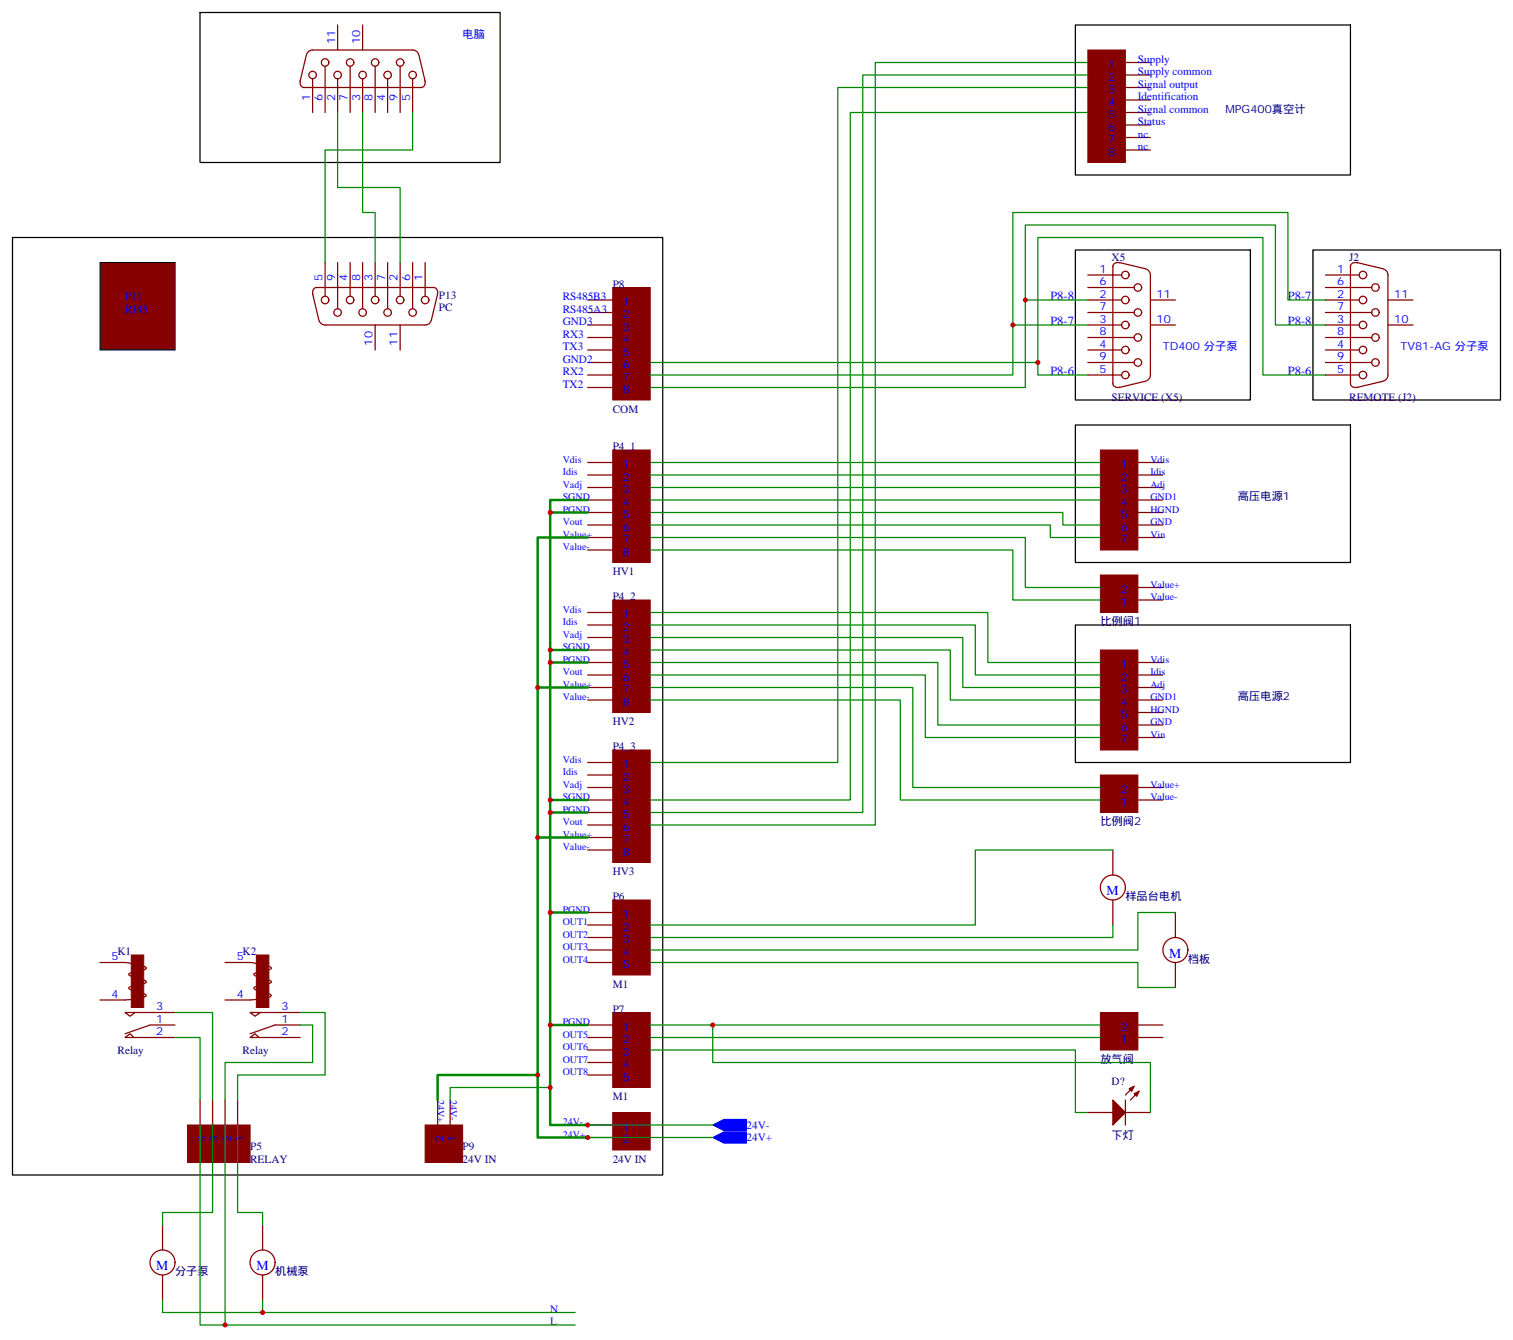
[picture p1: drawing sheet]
<svg xmlns="http://www.w3.org/2000/svg" width="427mm" height="378mm" viewBox="0 0 427 378" stroke-linecap="round" stroke-linejoin="round" font-family="sans-serif">
<path d="M28.2 74.1h21.2v24.7h-21.2z" fill="#870000" stroke="#000" stroke-width=".28"/>
<path d="M56.4 3.5h84.7v42.4h-84.7zM303.4 7.1h77.6v42.3h-77.6zM3.5 67h183.5v264.6h-183.5zM303.4 70.6h49.4v42.3h-49.4zM370.4 70.6h52.9v42.3h-52.9zM303.4 119.9h77.6v38.9h-77.6zM303.4 176.4h77.6v38.8h-77.6z" fill="none" stroke="#000" stroke-width=".35"/>
<g fill="#870000" stroke="#870000" stroke-width=".28">
<path d="M172.9 81.1h10.5v31.8h-10.5z"/>
<path d="M172.9 127h10.5v31.8h-10.5z"/>
<path d="M172.9 169.3h10.5v31.8h-10.5z"/>
<path d="M172.9 211.7h10.5v31.7h-10.5z"/>
<path d="M310.4 127h10.6v28.2h-10.6z"/>
<path d="M310.4 162.3h10.6v10.6h-10.6z"/>
<path d="M310.4 183.4h10.6v28.3h-10.6z"/>
<path d="M310.4 218.7h10.6v10.6h-10.6z"/>
<path d="M172.9 254h10.5v21.2h-10.5z"/>
<path d="M172.9 285.8h10.5v21.1h-10.5z"/>
<path d="M310.4 285.8h10.6v10.5h-10.6z"/>
<path d="M172.9 314h10.5v10.6h-10.5z"/>
<path d="M306.9 14.1h10.6v31.8h-10.6z"/>
<path d="M119.9 317.5h10.6v10.6h-10.6z"/>
<path d="M52.9 317.5h17.7v10.6h-17.7z"/>
<path d="M37 269.5h3.6v14.8h-3.6z"/>
<path d="M72.3 269.5h3.5v14.8h-3.5z"/>
</g>
<g fill="none" stroke="#870000" stroke-width=".35">
<path d="M86.4 15.5l-1.7 7.4M86.5 15.4a1.77 1.77 0 0 1 1.7-1.3h28.2a1.77 1.77 0 0 1 1.7 1.3M91.7 18.7v13.1M95.2 7.1v7M98.8 18.7v13.1M102.3 7.1v7M105.8 18.7v13.1M112.9 18.7v13.1M118.2 15.5l1.7 7.4M317.5 17.6h7.1M84.7 22.8a1.31 1.31 0 0 0 1.1 1.9M85.7 24.7h33.2"/>
<path d="M88.2 22.2v9.6M95.2 22.2v9.6M102.3 22.2v9.6M109.4 22.2v9.6M116.4 22.2v9.6M119.9 22.8a1.41 1.41 0 0 1-1.1 1.9M317.5 24.7h7.1M317.5 21.2h7.1M317.5 28.2h7.1M317.5 31.8h7.1M317.5 35.3h7.1M317.5 38.8h7.1"/>
<path d="M317.5 42.3h7.1M91.7 74.1v9.5M95.2 74.1v13M98.8 74.1v9.5M102.3 74.1v13M105.8 74.1v9.5M109.4 74.1v13M112.9 74.1v9.5M116.4 74.1v13M119.9 74.1v9.5M306.9 77.6h9.5M314 75.1v33.2"/>
<path d="M315.7 74.1l7.4 1.7M315.9 74.2a1.31 1.31 0 0 0-1.9 1.1M323.3 75.9a1.77 1.77 0 0 1 1.3 1.7v28.2a1.77 1.77 0 0 1-1.4 1.7M373.9 77.6h9.6M381 75.1v33.2M382.8 74.1l7.4 1.7M382.9 74.2a1.31 1.31 0 0 0-1.9 1.1M390.3 75.9a1.77 1.77 0 0 1 1.3 1.7v28.2a1.77 1.77 0 0 1-1.3 1.7M88.2 82.9l1.8 7.4M89.3 81.1h33.1M89.4 81.1a1.41 1.41 0 0 0-1.1 2M90 90.4a1.77 1.77 0 0 0 1.7 1.3h28.2a1.77 1.77 0 0 0 1.7-1.3"/>
<path d="M105.8 91.7v7.1M112.9 91.7v7.1M122.3 81.1a1.31 1.31 0 0 1 1.1 2M123.5 82.9l-1.8 7.4M165.8 84.7h7.1M165.8 88.2h7.1M165.8 91.7h7.1M165.8 95.2h7.1M165.8 98.8h7.1M306.9 84.7h9.5M306.9 88.2h13.1M306.9 91.7h9.5"/>
<path d="M306.9 95.2h13.1M306.9 98.8h9.5M306.9 81.1h13.1M324.6 84.7h7M324.6 91.7h7M373.9 84.7h9.6M373.9 88.2h13.1M373.9 91.7h9.6M373.9 95.2h13.1M373.9 98.8h9.6M373.9 81.1h13.1M391.6 84.7h7"/>
<path d="M391.6 91.7h7M165.8 102.3h7.1M165.8 105.8h7.1M165.8 109.4h7.1M306.9 102.3h13.1M306.9 105.8h9.5M314 108.2a1.41 1.41 0 0 0 1.9 1.1M323.1 107.6l-7.4 1.8M373.9 102.3h13.1M373.9 105.8h9.6M381 108.2a1.41 1.41 0 0 0 1.9 1.1M390.2 107.6l-7.4 1.8"/>
<path d="M165.8 130.5h7.1M165.8 134.1h7.1M165.8 137.6h7.1M321 130.5h7.1M321 134.1h7.1M321 137.6h7.1M165.8 141.1h7.1M165.8 144.6h7.1M165.8 148.2h7.1M165.8 151.7h7.1M165.8 155.2h7.1M321 141.1h7.1"/>
<path d="M321 144.6h7.1M321 148.2h7.1M321 151.7h7.1M165.8 172.9h7.1M165.8 176.4h7.1M165.8 179.9h7.1M321 169.3h7.1M321 165.8h7.1M165.8 183.4h7.1M165.8 187h7.1M165.8 190.5h7.1M165.8 194h7.1"/>
<path d="M165.8 197.6h7.1M321 187h7.1M321 190.5h7.1M321 194h7.1M321 197.6h7.1M165.8 215.2h7.1M165.8 218.7h7.1M321 201.1h7.1M321 204.6h7.1M321 208.1h7.1M165.8 222.2h7.1M165.8 225.8h7.1"/>
<path d="M165.8 229.3h7.1M165.8 232.8h7.1M165.8 236.4h7.1M165.8 239.9h7.1M314 239.9v7M321 222.2h7.1M321 225.8h7.1M165.8 257.5h7.1M314 254v7.1M331.6 257.5v7.1M28.2 271.6h7.2l1.6 .4M40.6 272.7l.5 .3 .2 .3-.2 .2-4.6 1.2-.2 .3 .2 .2 .5 .3"/>
<path d="M40.6 276.6l.5 .3 .2 .2-.2 .3-4.6 1.2-.2 .2 .2 .3 .5 .3M63.5 271.6h7.2l1.6 .4M75.8 272.7l.6 .3 .2 .3-.2 .2-4.6 1.2-.2 .3 .1 .2 .6 .3M75.8 276.6l.6 .3 .2 .2-.2 .3-4.6 1.2-.2 .2 .1 .3 .6 .3M165.8 261.1h7.1M165.8 264.6h7.1M165.8 268.1h7.1M165.8 271.6h7.1M331.6 271.6v7.1M37.7 292.8l-1-1.1-1.4 1.1h14.1M38.1 285.8l-1.4 1-1.4-1h14.1M40.6 280.5l.7 .5a2.89 2.89 0 0 1-2.3 .8l-3.7 .4h-7.1"/>
<path d="M49.4 289.3h-7.1l-7 2.4M73 292.8l-1-1.1-1.4 1.1h14.1M73.4 285.8l-1.4 1-1.4-1h14.1M75.8 280.5l.7 .5a2.89 2.89 0 0 1-2.3 .8l-3.6 .4h-7.1M84.7 289.3h-7.1l-7 2.4M165.8 289.3h7.1M165.8 292.8h7.1M165.8 296.3h7.1M165.8 299.9h7.1M321 289.3h7.1M321 292.8h7.1M56.4 310.4v7.1"/>
<path d="M60 310.4v7.1M63.5 310.4v7.1M67 310.4v7.1M123.5 310.4v7.1M127 310.4v7.1M165.8 303.4h7.1M165.8 317.5h7.1M306.9 314h7.1M317.5 310.4v7.1M317.5 314h7.1M320 306.6l-2.5 2.4M321.4 308l-2.5 2.4"/>
<path d="M165.8 321h7.1M45.9 345.7v7.1M45.9 359.8v7.1M74.1 345.7v7.1M74.1 359.8v7.1"/>
<circle cx="91.7" cy="17.6" r="1.06"/>
<circle cx="98.8" cy="17.6" r="1.06"/>
<circle cx="105.8" cy="17.6" r="1.06"/>
<circle cx="112.9" cy="17.6" r="1.06"/>
<circle cx="88.2" cy="21.2" r="1.06"/>
<circle cx="95.2" cy="21.2" r="1.06"/>
<circle cx="102.3" cy="21.2" r="1.06"/>
<circle cx="109.4" cy="21.2" r="1.06"/>
<circle cx="116.4" cy="21.2" r="1.06"/>
<circle cx="317.5" cy="77.6" r="1.06"/>
<circle cx="384.5" cy="77.6" r="1.06"/>
<circle cx="91.7" cy="84.7" r="1.06"/>
<circle cx="95.2" cy="88.2" r="1.06"/>
<circle cx="98.8" cy="84.7" r="1.06"/>
<circle cx="102.3" cy="88.2" r="1.06"/>
<circle cx="105.8" cy="84.7" r="1.06"/>
<circle cx="109.4" cy="88.2" r="1.06"/>
<circle cx="112.9" cy="84.7" r="1.06"/>
<circle cx="116.4" cy="88.2" r="1.06"/>
<circle cx="119.9" cy="84.7" r="1.06"/>
<circle cx="317.5" cy="91.7" r="1.06"/>
<circle cx="317.5" cy="98.8" r="1.06"/>
<circle cx="317.5" cy="84.7" r="1.06"/>
<circle cx="321" cy="88.2" r="1.06"/>
<circle cx="321" cy="95.2" r="1.06"/>
<circle cx="321" cy="81.1" r="1.06"/>
<circle cx="384.5" cy="98.8" r="1.06"/>
<circle cx="384.5" cy="91.7" r="1.06"/>
<circle cx="384.5" cy="84.7" r="1.06"/>
<circle cx="388.1" cy="88.2" r="1.06"/>
<circle cx="388.1" cy="81.1" r="1.06"/>
<circle cx="388.1" cy="95.2" r="1.06"/>
<circle cx="317.5" cy="105.8" r="1.06"/>
<circle cx="321" cy="102.3" r="1.06"/>
<circle cx="384.5" cy="105.8" r="1.06"/>
<circle cx="388.1" cy="102.3" r="1.06"/>
<circle cx="314" cy="250.5" r="3.5"/>
<circle cx="331.6" cy="268.1" r="3.5"/>
<circle cx="45.9" cy="356.3" r="3.5"/>
<circle cx="74.1" cy="356.3" r="3.5"/>
</g>
<g fill="#870000" stroke="#870000" stroke-width=".35">
<path d="M314 310.4l3.5 3.6-3.5 3.5z"/>
<path d="M320 308.7l1.4-.7-.7 1.4z"/>
<path d="M318.6 307.3l1.4-.7-.7 1.4z"/>
</g>
<g fill="#00f" stroke="#00f" stroke-width=".28">
<path d="M201.1 317.5l3.2-1.6h6.3v3.2h-6.3z"/>
<path d="M201.1 321l3.2-1.6h6.3v3.2h-6.3z"/>
</g>
<g fill="none" stroke="#008700" stroke-width=".35">
<path d="M306.9 17.6h-60v215.2h-63.5M95.2 31.8v21.1h17.7v21.2M102.3 31.8v28.2h3.5v14.1M116.4 31.8v10.5h-24.7v31.8M306.9 21.2h-63.5v208.1h-60M306.9 24.7h-70.5v190.5h-53M306.9 31.8h-67v194h-56.5M289.3 84.7v-21.2h70.5v28.2h14.1M306.9 84.7h-17.6v24.7h-105.9M306.9 91.7h-21.1v14.1h-102.4M373.9 84.7h-10.5v-24.7h-77.6v31.7M183.4 102.3h109.4v3.5h14.1"/>
<path d="M292.8 102.3v-35.3h63.5v38.8h17.6M183.4 130.5h127M183.4 134.1h127M183.4 137.6h127M183.4 144.6h116.5v3.6h10.5M183.4 148.2h112.9v3.5h14.1M183.4 151.7h105.9v14.1h21.1M183.4 155.2h102.4v14.1h24.6M183.4 141.1h127M183.4 172.9h95.3v14.1h31.7M183.4 176.4h91.8v14.1h35.2M183.4 179.9h88.2v14.1h38.8"/>
<path d="M183.4 183.4h84.7v14.2h42.3M183.4 190.5h77.7v17.6h49.3M183.4 187h81.2v17.6h45.8M183.4 194h74.1v28.2h52.9M183.4 197.6h70.6v28.2h56.4M314 239.9h-38.8v21.2h-91.8M331.6 257.5h-10.6v10.6h-137.6M183.4 271.6h137.6v7.1h10.6M314 261.1v3.5h-130.6M49.4 292.8h7v17.6M49.4 285.8h10.6v24.6M84.7 285.8h7v17.6h-24.7v7"/>
<path d="M84.7 289.3h3.5v10.6h-24.7v10.5M183.4 296.3h120v17.7h3.5M183.4 289.3h127M183.4 292.8h127M201.1 289.3v10.6h123.5v14.1M56.4 317.5v56.4h7.1M60 317.5v24.7h-14.1v3.5M63.5 317.5v56.4h98.8M67 317.5v24.7h7.1v3.5M155.2 306.9h-28.2v3.5M165.8 317.5h35.3M165.8 321h35.3"/>
<path d="M45.9 366.9v3.5h28.2M74.1 366.9v3.5h88.2"/>
</g>
<path d="M165.8 141.1h-10.6v3.5M165.8 144.6h-10.6v172.9h10.6M165.8 151.7h-14.1v151.7M151.7 194h14.1M155.2 183.4h10.6M155.2 187h10.6M151.7 236.4h14.1M155.2 229.3h10.6M155.2 225.8h10.6M155.2 257.5h10.6M155.2 289.3h10.6M123.5 310.4v-7h28.2v17.6h14.1" fill="none" stroke="#008700" stroke-width=".71"/>
<g fill="#c00">
<circle cx="63.5" cy="373.9" r=".71"/>
<circle cx="74.1" cy="370.4" r=".71"/>
<circle cx="151.7" cy="303.4" r=".71"/>
<circle cx="151.7" cy="236.4" r=".71"/>
<circle cx="151.7" cy="194" r=".71"/>
<circle cx="155.2" cy="306.9" r=".71"/>
<circle cx="155.2" cy="289.3" r=".71"/>
<circle cx="155.2" cy="257.5" r=".71"/>
<circle cx="155.2" cy="229.3" r=".71"/>
<circle cx="155.2" cy="225.8" r=".71"/>
<circle cx="155.2" cy="187" r=".71"/>
<circle cx="155.2" cy="183.4" r=".71"/>
<circle cx="155.2" cy="144.6" r=".71"/>
<circle cx="165.8" cy="321" r=".71"/>
<circle cx="165.8" cy="317.5" r=".71"/>
<circle cx="201.1" cy="289.3" r=".71"/>
<circle cx="285.8" cy="91.7" r=".71"/>
<circle cx="289.3" cy="84.7" r=".71"/>
<circle cx="292.8" cy="102.3" r=".71"/>
</g>
<g font-size="3.9" fill="#00f">
<text x="312.2" y="252.6">M</text>
<text x="329.8" y="270.2">M</text>
<text x="44.1" y="358.4">M</text>
<text x="72.3" y="358.4">M</text>
</g>
<g font-size="3.5" fill="#00f">
<text x="296.3" y="84.7">P8-8</text>
<text x="363.4" y="84.7">P8-7</text>
<text x="296.3" y="91.7">P8-7</text>
<text x="363.4" y="91.7">P8-8</text>
<text x="296.3" y="105.8">P8-6</text>
<text x="363.4" y="105.8">P8-6</text>
</g>
<g font-size="3.2" fill="#00f">
<text x="130.5" y="10.6">电脑</text>
<text x="94.5" y="12.3" transform="rotate(-90 94.5 12.3)">11</text>
<text x="101.6" y="12.3" transform="rotate(-90 101.6 12.3)">10</text>
<text x="321" y="17.6">Supply</text>
<text x="312.7" y="19.2">1</text>
<text x="312.7" y="22.8">2</text>
<text x="321" y="21.2">Supply common</text>
<text x="87.5" y="28.5" transform="rotate(-90 87.5 28.5)">1</text>
<text x="91" y="28.5" transform="rotate(-90 91 28.5)">6</text>
<text x="94.5" y="28.5" transform="rotate(-90 94.5 28.5)">2</text>
<text x="98.1" y="28.5" transform="rotate(-90 98.1 28.5)">7</text>
<text x="101.6" y="28.5" transform="rotate(-90 101.6 28.5)">3</text>
<text x="105.1" y="28.5" transform="rotate(-90 105.1 28.5)">8</text>
<text x="108.7" y="28.5" transform="rotate(-90 108.7 28.5)">4</text>
<text x="112.2" y="28.5" transform="rotate(-90 112.2 28.5)">9</text>
<text x="115.7" y="28.5" transform="rotate(-90 115.7 28.5)">5</text>
<text x="312.7" y="26.3">3</text>
<text x="312.7" y="29.8">4</text>
<text x="321" y="24.7">Signal output</text>
<text x="321" y="28.2">Identification</text>
<text x="312.7" y="33.3">5</text>
<text x="321" y="31.8">Signal common</text>
<text x="321" y="35.3">Status</text>
<text x="312.7" y="36.9">6</text>
<text x="312.7" y="40.4">7</text>
<text x="321" y="38.8">nc</text>
<text x="312.7" y="43.9">8</text>
<text x="321" y="42.3">nc</text>
<text x="310.2" y="76.9">1</text>
<text x="377.2" y="76.9">1</text>
<text x="91" y="79.4" transform="rotate(-90 91 79.4)">5</text>
<text x="94.5" y="79.4" transform="rotate(-90 94.5 79.4)">9</text>
<text x="98.1" y="79.4" transform="rotate(-90 98.1 79.4)">4</text>
<text x="101.6" y="79.4" transform="rotate(-90 101.6 79.4)">8</text>
<text x="105.1" y="79.4" transform="rotate(-90 105.1 79.4)">3</text>
<text x="108.7" y="79.4" transform="rotate(-90 108.7 79.4)">7</text>
<text x="112.2" y="79.4" transform="rotate(-90 112.2 79.4)">2</text>
<text x="115.7" y="79.4" transform="rotate(-90 115.7 79.4)">6</text>
<text x="119.2" y="79.4" transform="rotate(-90 119.2 79.4)">1</text>
<text x="310.2" y="84">2</text>
<text x="310.2" y="80.4">6</text>
<text x="326.3" y="84">11</text>
<text x="377.2" y="84">2</text>
<text x="377.2" y="80.4">6</text>
<text x="393.3" y="84">11</text>
<text x="35.3" y="88.2">RJ45</text>
<text x="35.3" y="84.7">P11</text>
<text x="158.7" y="88.2">RS485A3</text>
<text x="158.7" y="84.7">RS485B3</text>
<text x="175.7" y="86.3">1</text>
<text x="175.7" y="89.8">2</text>
<text x="310.2" y="87.5">7</text>
<text x="377.2" y="87.5">7</text>
<text x="158.7" y="95.2">RX3</text>
<text x="158.7" y="91.7">GND3</text>
<text x="175.7" y="93.3">3</text>
<text x="310.2" y="91">3</text>
<text x="310.2" y="94.5">8</text>
<text x="326.3" y="91">10</text>
<text x="377.2" y="91">3</text>
<text x="377.2" y="94.5">8</text>
<text x="393.3" y="91">10</text>
<text x="105.1" y="97.5" transform="rotate(-90 105.1 97.5)">10</text>
<text x="112.2" y="97.5" transform="rotate(-90 112.2 97.5)">11</text>
<text x="158.7" y="98.8">TX3</text>
<text x="175.7" y="96.8">4</text>
<text x="175.7" y="100.4">5</text>
<text x="310.2" y="98.1">4</text>
<text x="310.2" y="101.6">9</text>
<text x="328.1" y="98.8">TD400 分子泵</text>
<text x="377.2" y="98.1">4</text>
<text x="377.2" y="101.6">9</text>
<text x="395.1" y="98.8">TV81-AG 分子泵</text>
<text x="158.7" y="105.8">RX2</text>
<text x="158.7" y="102.3">GND2</text>
<text x="175.7" y="103.9">6</text>
<text x="175.7" y="107.4">7</text>
<text x="310.2" y="105.1">5</text>
<text x="377.2" y="105.1">5</text>
<text x="158.7" y="109.4">TX2</text>
<text x="175.7" y="110.9">8</text>
<text x="175.7" y="132.1">1</text>
<text x="175.7" y="135.6">2</text>
<text x="316.2" y="132.1">1</text>
<text x="316.2" y="135.6">2</text>
<text x="175.7" y="139.2">3</text>
<text x="175.7" y="142.7">4</text>
<text x="316.2" y="139.2">3</text>
<text x="316.2" y="142.7">4</text>
<text x="175.7" y="146.2">5</text>
<text x="175.7" y="149.8">6</text>
<text x="316.2" y="146.2">5</text>
<text x="316.2" y="149.8">6</text>
<text x="175.7" y="153.3">7</text>
<text x="316.2" y="153.3">7</text>
<text x="175.7" y="156.8">8</text>
<text x="316.2" y="167.4">2</text>
<text x="316.2" y="170.9">1</text>
<text x="175.7" y="174.4">1</text>
<text x="175.7" y="178">2</text>
<text x="175.7" y="181.5">3</text>
<text x="175.7" y="185">4</text>
<text x="175.7" y="188.6">5</text>
<text x="316.2" y="188.6">1</text>
<text x="175.7" y="192.1">6</text>
<text x="175.7" y="195.6">7</text>
<text x="316.2" y="192.1">2</text>
<text x="316.2" y="195.6">3</text>
<text x="175.7" y="199.1">8</text>
<text x="316.2" y="199.1">4</text>
<text x="316.2" y="202.7">5</text>
<text x="316.2" y="206.2">6</text>
<text x="316.2" y="209.7">7</text>
<text x="175.7" y="216.8">1</text>
<text x="175.7" y="220.3">2</text>
<text x="175.7" y="223.8">3</text>
<text x="175.7" y="227.4">4</text>
<text x="316.2" y="227.4">1</text>
<text x="316.2" y="223.8">2</text>
<text x="175.7" y="230.9">5</text>
<text x="175.7" y="234.4">6</text>
<text x="175.7" y="237.9">7</text>
<text x="175.7" y="241.5">8</text>
<text x="175.7" y="259.1">1</text>
<text x="175.7" y="262.6">2</text>
<text x="175.7" y="266.2">3</text>
<text x="175.7" y="269.7">4</text>
<text x="31.5" y="270.9">5</text>
<text x="66.8" y="270.9">5</text>
<text x="175.7" y="273.2">5</text>
<text x="31.5" y="281.5">4</text>
<text x="66.8" y="281.5">4</text>
<text x="44.1" y="285">3</text>
<text x="79.4" y="285">3</text>
<text x="44.1" y="288.6">1</text>
<text x="44.1" y="292.1">2</text>
<text x="79.4" y="288.6">1</text>
<text x="79.4" y="292.1">2</text>
<text x="175.7" y="290.9">1</text>
<text x="316.2" y="290.9">2</text>
<text x="175.7" y="294.4">2</text>
<text x="175.7" y="297.9">3</text>
<text x="316.2" y="294.4">1</text>
<text x="175.7" y="301.4">4</text>
<text x="175.7" y="305">5</text>
<text x="58" y="322.3" transform="rotate(-90 58 322.3)">4</text>
<text x="61.6" y="322.3" transform="rotate(-90 61.6 322.3)">3</text>
<text x="65.1" y="322.3" transform="rotate(-90 65.1 322.3)">2</text>
<text x="68.6" y="322.3" transform="rotate(-90 68.6 322.3)">1</text>
<text x="125.1" y="322.3" transform="rotate(-90 125.1 322.3)">2</text>
<text x="128.6" y="322.3" transform="rotate(-90 128.6 322.3)">1</text>
<text x="175.7" y="319.1">1</text>
<text x="175.7" y="322.6">2</text>
<text x="210.6" y="318.6">24V-</text>
<text x="210.6" y="322.1">24V+</text>
<text x="155.2" y="370.4">N</text>
<text x="155.2" y="373.9">L</text>
</g>
<g font-size="3.2" fill="#000080">
<text x="345.7" y="31.8">MPG400真空计</text>
<text x="313.6" y="73.7">X5</text>
<text x="380.6" y="73.7">J2</text>
<text x="172.9" y="81.1">P8</text>
<text x="123.8" y="87.8">PC</text>
<text x="123.8" y="84.3">P13</text>
<text x="313.6" y="113.2">SERVICE (X5)</text>
<text x="380.6" y="113.2">REMOTE (J2)</text>
<text x="172.9" y="116.4">COM</text>
<text x="172.9" y="127">P4_1</text>
<text x="349.2" y="141.1">高压电源1</text>
<text x="172.9" y="162.3">HV1</text>
<text x="172.9" y="169.3">P4_2</text>
<text x="310.4" y="176.4">比例阀1</text>
<text x="349.2" y="197.6">高压电源2</text>
<text x="172.9" y="204.6">HV2</text>
<text x="172.9" y="211.7">P4_3</text>
<text x="310.4" y="232.8">比例阀2</text>
<text x="172.9" y="246.9">HV3</text>
<text x="172.9" y="254">P6</text>
<text x="317.5" y="254">样品台电机</text>
<text x="33.2" y="269.5">K1</text>
<text x="68.4" y="269.5">K2</text>
<text x="335.1" y="271.6">档板</text>
<text x="172.9" y="278.7">M1</text>
<text x="172.9" y="285.8">P7</text>
<text x="33.2" y="297.4">Relay</text>
<text x="68.4" y="297.4">Relay</text>
<text x="310.4" y="299.9">放气阀</text>
<text x="172.9" y="310.4">M1</text>
<text x="313.6" y="306.2">D?</text>
<text x="313.6" y="321.4">下灯</text>
<text x="70.6" y="328.1">RELAY</text>
<text x="70.6" y="324.6">P5</text>
<text x="130.5" y="328.1">24V IN</text>
<text x="130.5" y="324.6">P9</text>
<text x="172.9" y="328.1">24V IN</text>
<text x="49.4" y="359.8">分子泵</text>
<text x="77.6" y="359.8">机械泵</text>
</g>
<g font-size="2.8" fill="#00f">
<text x="158.7" y="130.5">Vdis</text>
<text x="324.6" y="130.5">Vdis</text>
<text x="158.7" y="134.1">Idis</text>
<text x="158.7" y="137.6">Vadj</text>
<text x="324.6" y="134.1">Idis</text>
<text x="324.6" y="137.6">Adj</text>
<text x="158.7" y="141.1">SGND</text>
<text x="324.6" y="141.1">GND1</text>
<text x="158.7" y="144.6">PGND</text>
<text x="158.7" y="148.2">Vout</text>
<text x="324.6" y="148.2">GND</text>
<text x="324.6" y="144.6">HGND</text>
<text x="158.7" y="151.7">Value+</text>
<text x="158.7" y="155.2">Value-</text>
<text x="324.6" y="151.7">Vin</text>
<text x="324.6" y="165.8">Value+</text>
<text x="158.7" y="172.9">Vdis</text>
<text x="324.6" y="169.3">Value-</text>
<text x="158.7" y="176.4">Idis</text>
<text x="158.7" y="179.9">Vadj</text>
<text x="158.7" y="183.4">SGND</text>
<text x="158.7" y="187">PGND</text>
<text x="158.7" y="190.5">Vout</text>
<text x="324.6" y="187">Vdis</text>
<text x="324.6" y="190.5">Idis</text>
<text x="158.7" y="194">Value+</text>
<text x="158.7" y="197.6">Value-</text>
<text x="324.6" y="194">Adj</text>
<text x="324.6" y="197.6">GND1</text>
<text x="324.6" y="201.1">HGND</text>
<text x="324.6" y="204.6">GND</text>
<text x="324.6" y="208.1">Vin</text>
<text x="158.7" y="215.2">Vdis</text>
<text x="158.7" y="218.7">Idis</text>
<text x="158.7" y="222.2">Vadj</text>
<text x="158.7" y="225.8">SGND</text>
<text x="324.6" y="222.2">Value+</text>
<text x="324.6" y="225.8">Value-</text>
<text x="158.7" y="229.3">PGND</text>
<text x="158.7" y="232.8">Vout</text>
<text x="158.7" y="236.4">Value+</text>
<text x="158.7" y="239.9">Value-</text>
<text x="158.7" y="257.5">PGND</text>
<text x="158.7" y="261.1">OUT1</text>
<text x="158.7" y="264.6">OUT2</text>
<text x="158.7" y="268.1">OUT3</text>
<text x="158.7" y="271.6">OUT4</text>
<text x="158.7" y="289.3">PGND</text>
<text x="158.7" y="292.8">OUT5</text>
<text x="158.7" y="296.3">OUT6</text>
<text x="158.7" y="299.9">OUT7</text>
<text x="158.7" y="303.4">OUT8</text>
<text x="123.5" y="310.4" transform="rotate(90 123.5 310.4)">24V+</text>
<text x="127" y="310.4" transform="rotate(90 127 310.4)">24V-</text>
<text x="158.7" y="317.5">24V-</text>
<text x="158.7" y="321">24V+</text>
</g>
</svg>
